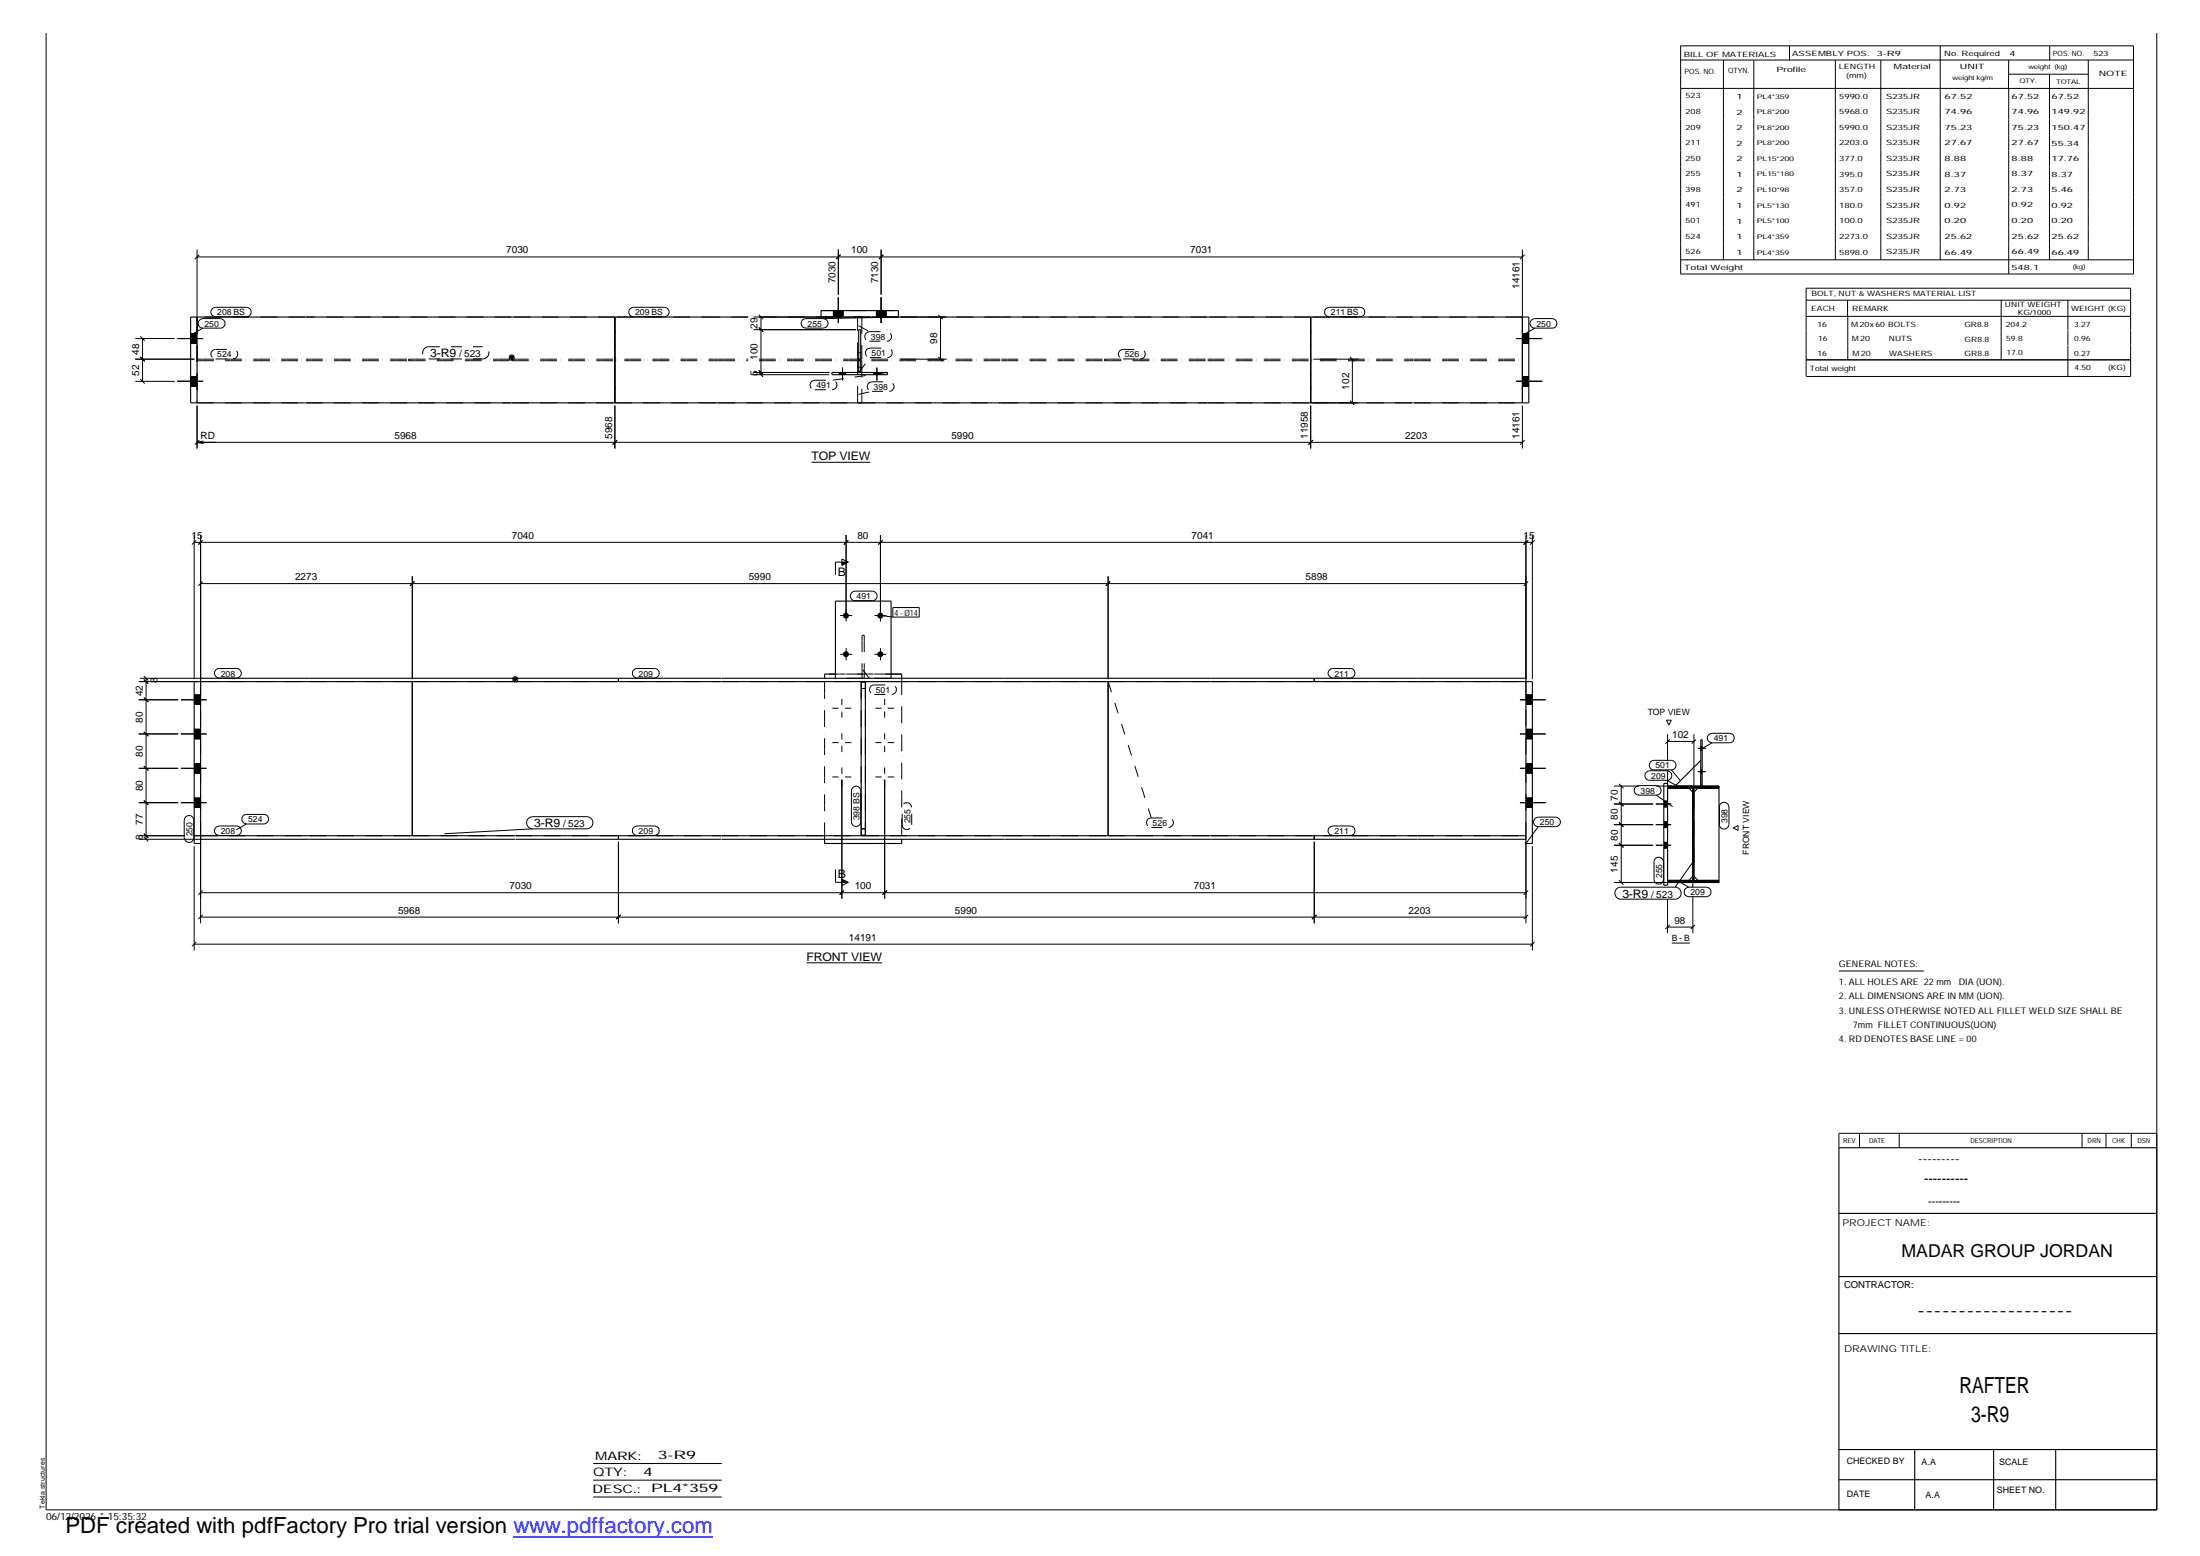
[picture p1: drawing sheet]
<svg xmlns="http://www.w3.org/2000/svg" width="420mm" height="297mm" viewBox="0 0 420 297" stroke-linecap="round" stroke-linejoin="round" font-family="sans-serif">
<g fill="none" stroke="#000" stroke-width=".19">
<path d="M321 8.7h86.5v43.6h-86.5zM321 11.5h86.5M321 16.9h86.5M329.1 11.5v38.1M334.9 11.5v38.1M341.8 8.8v2.7M350.5 11.5v38.1M359.2 11.5v38.1M370.5 8.7v40.9M383.6 11.5v5.4M383.6 14.2h15.3M383.6 16.9v35.4"/>
<path d="M391.4 14.2v35.4M391.5 8.8v2.7M398.8 11.5v38.1M411.9 6.3v281.9h-403.1v-281.9M37.6 49.1h253.1M37.6 47.7v13.3M38.1 48.6l-.9 .9M40.6 58.9l.6-.2h5.9a.91 .91 0 0 1 .9 .9 .91 .91 0 0 1-.9 .9h-5.9a.91 .91 0 0 1-.9-.6 .91 .91 0 0 1 .3-1zM120.4 58.9l.6-.2h5.9a.91 .91 0 0 1 .9 .9 .91 .91 0 0 1-.9 .9h-5.9a.91 .91 0 0 1-.9-.6 .91 .91 0 0 1 .3-1zM159.2 59.3v1.2M160.1 47.7v8.5M160.1 56.8v4.9"/>
<path d="M160.5 48.6l-.8 .9M161 59.3v1.2M167.4 59.3v1.2M168.3 47.7v8.5M168.3 56.8v4.9M168.7 48.6l-.8 .9M169.2 59.3v1.2M253.2 58.9l.7-.2h5.9a.91 .91 0 0 1 .8 .9 .91 .91 0 0 1-.8 .9h-5.9a.91 .91 0 0 1-.9-.6 .91 .91 0 0 1 .2-1zM290.7 47.7v13.3M291.2 48.6l-.9 .9M321 49.6h86.5M344.9 57.3h62"/>
<path d="M352.8 57.3v3.1M382.2 57.3v11.4M394.9 57.3v5.8M25.8 72.8h7.6M25.8 64.6h7.6M25.8 68.6h11.3M26.8 72.4l.8 .8M26.8 68.1l.8 .9M26.8 64.2l.8 .9M27.2 64.6v8.2M33.9 72.8h4.9M33.9 64.6h4.9"/>
<path d="M36.4 71.9h1.2M36.4 73.7h1.2M36.4 63.7h1.2M36.4 65.5h1.2M37.6 77.4v8.2M38.1 61.1l.6-.3h3.4a.91 .91 0 0 1 .9 .9 .91 .91 0 0 1-.9 .9h-3.4a.88 .88 0 0 1-.8-.5 .88 .88 0 0 1 .2-1zM38.7 62.6l-2 1.2M117.4 77.4v8.2M143.9 71.5h14.5M143.9 71.1h14.5M143.9 62.9h19.6M143.9 60.5h14.5"/>
<path d="M144.9 71.1l.9 .9M144.9 70.7l.9 .8M144.9 62.5l.9 .8M144.9 60.1l.9 .8M145.3 60.5v11M153.2 61.1l.7-.3h3.3a.91 .91 0 0 1 1 .9 .91 .91 0 0 1-1 .9h-3.3a.93 .93 0 0 1-.8-.5 .93 .93 0 0 1 .1-1zM160.3 71.1v.4M160.9 70.2v2.4M161.5 71.1v.4M166.9 71.1v.4M167.5 70.2v2.4M168 71.1v.4"/>
<path d="M171.6 60.5l-14.4 .3M172 60.5h8.8M172 68.6h8.8M179.2 68.1l.8 .9M179.2 60.1l.8 .8M179.6 60.5v8.1M250.3 77.4v8.2M250.8 68.6h8.6M250.8 76.9h8.6M257.9 76.5l.8 .8M257.9 68.1l.8 .9M258.3 68.6v8.3"/>
<path d="M289.6 72.8h4.9M289.6 64.6h4.9M290.7 71.9h1.3M290.7 73.7h1.3M290.7 63.7h1.3M290.7 65.5h1.3M290.7 77.4v8.2M292.5 61.1l.6-.3h3.3a.91 .91 0 0 1 .9 .9 .91 .91 0 0 1-.9 .9h-3.3a.88 .88 0 0 1-.8-.5 .88 .88 0 0 1 .2-1zM293.1 62.6l-2.1 1.2M344.9 60.4h62M344.9 68.7h62M352.9 60.4v8.3"/>
<path d="M394.9 63.2v2.7M394.9 65.9v6M406.9 63.1v-8.1h-62v16.8M406.9 63.2v2.7M406.9 65.9v6h-62M37.6 84.4h253.1M37.6 84.4l1.3 .3M38.1 84l-.9 .9M38.9 84.2l-1.3 .2M117.9 84l-.9 .9M155 88.3h11.2M250.7 84l-.8 .9"/>
<path d="M291.2 84l-.9 .9M37.1 103.5h255.6M37.1 102.1v27.6M37.5 103.2l-.8 .8M38.3 111.4h253.1M38.3 102.1v27.6M38.7 111l-.8 .8M38.7 103.2l-.8 .8M78.7 110v19.7M79.2 111l-.9 .8M160.4 117.5h2.3M160.8 106.7l1.2 .6-1.2 .6z"/>
<path d="M161.6 102.1v16.5M162 103.2l-.8 .8M162 107.3h-2.4v2.5M162.6 113.1l.7-.3h3.3a.91 .91 0 0 1 .9 1 .91 .91 0 0 1-.9 .9h-3.3a.91 .91 0 0 1-.8-.6 .91 .91 0 0 1 .1-1zM167 117.5h2.3M168.1 102.1v16.5M168.1 117.5l2.4 .3M168.6 103.2l-.9 .8M170.5 116h5.1v1.8h-5.1zM211.6 110v19.7M212 111l-.8 .8M291.4 102.1v27.6"/>
<path d="M291.8 103.2l-.8 .8 .8-.8M291.8 111l-.8 .8M292.7 102.1v27.6M293.1 103.2l-.9 .8M26.5 133.6h7.5M26.5 130.1h11.3M26.7 129.5h11.8M27.5 139.7l.8 .8M27.5 133.2l.8 .8M27.5 129.7l.8 .8M27.5 129.1l.8 .8M27.9 129.5v30.7"/>
<path d="M34.5 133.6h5M37.1 134.5h1.2M37.1 132.7h1.2M37.1 139.2h1.2M41.2 127.9l.7-.3h3.3a.91 .91 0 0 1 .9 .9 .91 .91 0 0 1-.9 .9h-3.3a.92 .92 0 0 1-.9-.5 .92 .92 0 0 1 .2-1zM121 127.9l.7-.3h3.3a.91 .91 0 0 1 .9 .9 .91 .91 0 0 1-.9 .9h-3.3a.92 .92 0 0 1-.9-.5 .92 .92 0 0 1 .2-1zM159 135.2h1.1M160.4 124.9h2.3M160.8 133.4v1.2M160.8 135.8v1.2M160.8 140v1.2M161.4 135.2h1.2"/>
<path d="M161.6 123.7v2.4M167 124.9h2.3M167.2 135.2h1.2M168.1 123.7v2.4M169 133.4v1.2M169 135.8v1.2M169 140v1.2M169.5 135.2h1.3M253.9 127.9l.7-.3h3.3a.91 .91 0 0 1 .9 .9 .91 .91 0 0 1-.9 .9h-3.3a.92 .92 0 0 1-.9-.5 .92 .92 0 0 1 .2-1zM290.3 133.6h4.9M291.4 134.5h1.3M291.4 132.7h1.3"/>
<path d="M291.4 139.2h1.3M318.3 137.5h.9l-.5 .9zM26.5 140.1h7.5M26.5 146.7h7.5M26.5 153.2h7.5M26.5 159.5h8.8M27.5 159.8l.8 .8M27.5 159.1l.8 .9M27.5 152.8l.8 .9M27.5 146.2l.8 .9M34.5 140.1h5M34.5 146.7h5"/>
<path d="M34.5 153.2h5M35.5 155.9a.88 .88 0 0 1 1-.2 .88 .88 0 0 1 .5 .9v3.3a.91 .91 0 0 1-.9 .9 .91 .91 0 0 1-.9-.9v-3.3zM37 159.5h1.5M37.1 141h1.2M37.1 147.6h1.2M37.1 145.8h1.2M37.1 154.1h1.2M37.1 152.3h1.2M41.2 157.9l.7-.2h3.3a.91 .91 0 0 1 .9 .9 .91 .91 0 0 1-.9 .9h-3.3a.91 .91 0 0 1-.9-.6 .91 .91 0 0 1 .2-1zM46.4 155.7l.7-.2h3.3a.91 .91 0 0 1 .9 .9 .91 .91 0 0 1-.9 .9h-3.3a.92 .92 0 0 1-.9-.6 .92 .92 0 0 1 .2-1zM47.1 157.3l-2 1.1M100.8 156.4l.5-.4 .4-.1h10.4a1.16 1.16 0 0 1 1.1 1.2 1.16 1.16 0 0 1-1.1 1.1h-10.4a1.19 1.19 0 0 1-.9-1.8z"/>
<path d="M101.7 158.2l-16.8 1M121 157.9l.7-.2h3.3a.91 .91 0 0 1 .9 .9 .91 .91 0 0 1-.9 .9h-3.3a.91 .91 0 0 1-.9-.6 .91 .91 0 0 1 .2-1zM159 141.8h1.1M159 148.3h1.1M160.8 142.4v1.2M160.8 146.5v1.2M160.8 148.8v22.8M161.4 141.8h1.2M161.4 148.3h1.2M162.9 150.4a.88 .88 0 0 1 .9-.3 .88 .88 0 0 1 .6 .9v5.9a.89 .89 0 0 1-.9 .9 .89 .89 0 0 1-.9-.9v-5.9zM167.2 141.8h1.2M167.2 148.3h1.2"/>
<path d="M169 142.4v1.2M169 146.5v1.2M169 148.8v22.8M169.5 141.8h1.3M169.5 148.3h1.3M253.9 157.9l.7-.2h3.3a.91 .91 0 0 1 .9 .9 .91 .91 0 0 1-.9 .9h-3.3a.91 .91 0 0 1-.9-.6 .91 .91 0 0 1 .2-1zM290.3 140.1h4.9M290.3 146.7h4.9M290.3 153.2h4.9M291.4 141h1.3M291.4 147.6h1.3M291.4 145.8h1.3"/>
<path d="M291.4 154.1h1.3M291.4 152.3h1.3M293.1 156.3l.7-.3h3.3a.91 .91 0 0 1 .9 .9 .91 .91 0 0 1-.9 .9h-3.3a.91 .91 0 0 1-.8-.5 .91 .91 0 0 1 .1-1zM293.8 157.8l-2.4 3.2M308.2 153.5h7.5M308.2 157.4h7.5M308.2 150.1h4.9M309.2 149.6l.8 .9M309.2 153.1l.8 .8M309.2 157l.8 .8M309.6 150.1v18.4M312.4 150.2l.6-.2h3.3a.91 .91 0 0 1 .9 .9 .91 .91 0 0 1-.9 .9h-3.3a.91 .91 0 0 1-.8-.6 .91 .91 0 0 1 .2-1z"/>
<path d="M314.4 147.4l.6-.3h3.4a.91 .91 0 0 1 .9 .9 .91 .91 0 0 1-.9 1h-3.4a.88 .88 0 0 1-.8-.6 .88 .88 0 0 1 .2-1zM315.2 145.4l.6-.3h3.4a.91 .91 0 0 1 .9 1 .91 .91 0 0 1-.9 .9h-3.4a.91 .91 0 0 1-.8-.6 .91 .91 0 0 1 .2-1zM316.2 153.5h3M316.2 157.4h3M316.3 150.1h3.1l.4 .3M316.3 151.8l3.1 2.2M317.8 154h.7M317.8 152.9h.7M317.8 158h.7M317.8 156.9h.7M318.4 149l2.1 1.1M318.5 150.1l.4 .3"/>
<path d="M318.5 150.1l.3 .3M318.5 150.3l.2 .1M318.5 150.3l.1 .1M318.5 150.4h.1M318.5 141.5h5M318.5 140.2v5M318.5 146.9v3.1M318.6 150.1l.4 .3M318.7 150.1l.5 .3-.4-.3M318.8 150.1l.4 .3M318.9 150.1l.4 .3M318.9 141.2l-.8 .8"/>
<path d="M319 150.1l.4 .3M319.1 150.1l.4 .3M319.2 150.1l.4 .3M319.2 147l1.7 2M319.2 150.1l.5 .3M319.3 150.1l.4 .3M319.4 150.1l.4 .3M319.6 150.1l.4 .3M319.7 150.1l.3 .3M319.7 150.1l.4 .3M319.7 150.1l.5 .3M319.8 150.1l.5 .3-.4-.3"/>
<path d="M319.9 150.4l-.4-.3 .5 .3M320 150.1l.4 .3M320 150.1l.5 .3M320.1 150.1l.4 .3M320.2 150.1l.4 .3M320.3 150.1l.4 .3M320.4 150.1l.4 .3M320.5 150.1l.3 .3M320.5 150.1l.4 .3M320.6 150.1l.4 .3M320.7 150.1l.4 .3M320.8 150.1l.4 .3"/>
<path d="M320.9 150.1l.4 .3M320.9 150.1l.5 .3M321 150.1l.4 .3M321.1 150.1l.4 .3M321.2 150.1l.4 .3M321.3 150.1l.4 .3M321.4 150.1l.4 .3M321.4 150.1l.5 .3M321.5 150.1l.4 .3M321.6 150.1l.4 .3M321.6 150.1l.5 .3M321.7 150.1l.5 .3"/>
<path d="M321.8 150.1l.4 .3M321.9 150.1l.4 .3M321.9 150.1l.5 .3M322 150.1l.4 .3M322.1 150.1l.4 .3M322.2 150.1l.3 .3M322.2 150.1l.4 .3M322.2 150.1l.5 .3M322.3 150.1l.4 .3M322.4 150.1l.3 .3M322.4 150.1l.4 .3M322.6 150.1l.4 .3"/>
<path d="M322.7 150.1l.4 .3M322.8 150.1l.4 .3M322.9 150.4l-.4-.3 .4 .3M322.9 150.1l.4 .4M323 150.1l.4 .3-.1 .2 .2-.2M323.1 150.1l.4 .3-.2 .3M323.1 150.1l.5 .3M323.2 150.1l.4 .3M323.2 150.4l-.3-.3 .4 .3M323.3 151.1l.2-.2-.2 .3M323.3 151.3l.2-.1-.2 .2M323.3 151.6l.2-.1-.2 .2"/>
<path d="M323.3 151.9l.2-.1-.2 .2M323.3 152.2l.2-.2-.2 .3M323.3 153.4l.2-.1-.2 .2M323.3 153.6l.2-.2-.2 .3M323.3 154.1l.2-.2-.2 .3M323.3 154.8l.2-.2-.2 .3M323.3 155l.2-.2-.2 .2M323.3 155.6l.2-.2-.2 .3M323.3 156l.2-.1-.2 .2M323.3 156.5l.2-.2-.2 .3M323.3 156.8l.2-.2-.2 .2M323.3 158.1l.2-.1-.2 .2"/>
<path d="M323.3 158.3l.2-.2-.2 .3M323.3 158.4l.2-.1-.2 .2M323.3 158.6l.2-.2-.2 .3M323.3 159.1l.2-.2-.2 .2M323.3 159.7l.2-.2-.2 .3M323.3 160l.2-.2-.2 .2M323.3 150.1l.5 .3M323.3 157.5v.1M323.4 157.6l-.1 .1M323.4 157.6l-.1 .2M323.4 150.1l.4 .3M323.5 157.6h.1"/>
<path d="M323.5 150.6l-.2 .2 .2-.1M323.5 140.2v10.5l-.2 .2M323.5 150.8l-.2 .2M323.5 150.9l-.2 .2M323.5 151l-.2 .2M323.5 151.1l-.2 .2M323.5 151.2l-.2 .2M323.5 151.2l-.2 .3M323.5 151.4l-.2 .2 .2-.3-.2 .2M323.5 151.5l-.2 .3M323.5 151.7l-.2 .2M323.5 151.8l-.2 .2 .2-.1"/>
<path d="M323.5 151.9l-.2 .3 .2-.2M323.5 152.1l-.2 .2M323.5 152.2l-.2 .2M323.5 152.3l-.2 .3M323.5 152.4l-.2 .2M323.5 152.5l-.2 .2M323.5 152.6l-.2 .2M323.5 152.6l-.2 .3 .2-.3M323.5 152.7l-.2 .2M323.5 152.8l-.2 .2M323.5 152.8l-.2 .3M323.5 152.9l-.2 .2 .2-.2"/>
<path d="M323.5 153l-.2 .1M323.5 153l-.2 .2M323.5 153.1l-.2 .2M323.5 153.1l-.2 .3 .2-.2M323.5 153.4l-.2 .2M323.5 153.5l-.2 .2 .2-.2M323.5 153.6l-.2 .1M323.5 153.6l-.2 .2M323.5 153.6l-.2 .3M323.5 153.7l-.2 .2M323.5 153.7l-.2 .3M323.5 153.8l-.2 .3"/>
<path d="M323.5 153.9l-.2 .1M323.5 154l-.2 .2M323.5 154.1l-.2 .3M323.5 154.2l-.2 .3 .2-.2M323.5 154.3l-.2 .2M323.5 154.4l-.2 .2M323.5 154.4l-.2 .3M323.5 154.5l-.2 .1M323.5 154.5l-.2 .3 .2-.2M323.5 154.7l-.2 .2 .2-.1M323.5 154.8l-.2 .3 .2-.2M323.5 154.9l-.2 .2"/>
<path d="M323.5 155l-.2 .2 .2-.1M323.5 155.1l-.2 .2M323.5 155.2l-.2 .3M323.5 155.3l-.2 .2M323.5 155.3l-.2 .3M323.5 155.5l-.2 .2M323.5 155.6l-.2 .2M323.5 155.6l-.2 .3M323.5 155.7l-.2 .2M323.5 155.8l-.2 .2M323.5 155.9l-.2 .3M323.5 156.1l-.2 .2 .2-.2"/>
<path d="M323.5 156.2l-.2 .1M323.5 156.2l-.2 .2M323.5 156.2l-.2 .2 .2-.1M323.5 156.4l-.2 .3M323.5 156.5l-.2 .2M323.5 156.7l-.2 .2 .2-.2M323.5 156.8l-.2 .2M323.5 156.9l-.2 .2M323.5 156.9l-.2 .3M323.5 157l-.2 .2 .2-.2M323.5 157.1l-.2 .2M323.5 157.2l-.2 .2"/>
<path d="M323.5 157.3l-.2 .2M323.5 157.3l-.2 .3M323.5 157.4l-.2 .1M323.5 157.4l-.2 .2M323.5 157.5l-.2 .2M323.5 157.6h-.1M323.5 157.6l-.2 .2M323.5 157.7l-.2 .1M323.5 157.7l-.2 .2M323.5 157.7l-.2 .4M323.5 157.9l-.2 .2 .2-.2M323.5 158.1l-.2 .1"/>
<path d="M323.5 158.2l-.2 .2M323.5 158.4l-.2 .2M323.5 158.5l-.2 .3M323.5 158.6l-.2 .3M323.5 158.7l-.2 .2M323.5 158.7l-.2 .3M323.5 158.8l-.2 .2 .2-.1M323.5 158.9l-.2 .3M323.5 159.1l-.2 .2 .2-.1M323.5 159.2l-.2 .2M323.5 159.2l-.2 .3M323.5 159.3l-.2 .2 .2-.2"/>
<path d="M323.5 159.4l-.2 .2M323.5 159.4l-.2 .2 .2-.1M323.5 159.6l-.2 .2M323.5 159.7l-.2 .2M323.5 159.8l-.2 .1M323.5 159.8l-.2 .3M323.5 159.9l-.2 .2M323.5 160l-.2 .2M323.5 150.1l.5 .3-.4-.3M323.7 150.1l.4 .3M323.8 150.1l.4 .3M323.9 150.1l.4 .3"/>
<path d="M323.9 141.2l-.8 .8M323.9 150.1l.5 .3M324 150.1l.4 .3M324.1 150.1l.4 .3M324.1 150.1l.5 .3M324.2 150.1l.5 .3M324.3 147.3h1.5M324.3 142.9h1.5M324.3 150.1l.4 .3M324.4 150.1l.4 .3M324.4 150.1l.5 .3M324.5 150.1l.4 .3"/>
<path d="M324.6 150.1l.4 .3M324.7 150.1l.3 .3M324.7 150.1l.4 .3M324.8 150.1l.4 .3M324.8 147h.3M324.8 147.6h.3M324.8 142.5h.3M324.8 143.2h.3M324.9 150.1l.3 .3M324.9 150.1l.4 .3M325 150.1l.4 .3M325.2 150.1l.4 .3"/>
<path d="M325.3 150.1l.4 .3M325.4 150.1l.4 .3M325.4 150.1l.5 .3-.4-.3M325.5 150.4l-.4-.3 .4 .3M325.5 150.1l.4 .3M325.6 150.1l.4 .3M325.6 150.1l.5 .3M325.7 150.1l.4 .3M325.8 150.1l.4 .3M325.8 150.1l.5 .3M325.9 150.1l.4 .3M326 150.1l.4 .3"/>
<path d="M326.1 150.1l.4 .3M326.1 150.1l.5 .3M326.3 140.2l.7-.2h3.3a.91 .91 0 0 1 .9 .9 .91 .91 0 0 1-.9 .9h-3.3a.91 .91 0 0 1-.9-.6 .91 .91 0 0 1 .2-1zM326.3 150.1l.4 .3M326.4 150.1l.4 .3M326.5 150.1l.4 .3M326.6 150.1l.3 .3M326.6 150.1l.4 .3M326.6 150.4l-.3-.3 .4 .3M326.7 150.1l.4 .3M326.8 150.1l.4 .3M326.9 150.1l.5 .3-.4-.3"/>
<path d="M327 141.8l-2.1 1.2M327 150.1l.4 .3M327.1 150.1l.3 .3M327.1 150.1l.4 .3M327.2 150.1l.4 .3M327.3 150.1l.4 .3M327.4 150.1l.4 .3M327.5 150.1l.4 .3M327.5 150.1l.5 .3M327.6 150.1l.4 .3M327.8 150.1l.4 .3M327.9 150.1l.4 .3"/>
<path d="M328 150.1l.3 .3M328.1 150.1l.2 .2M328.1 150.4l-.4-.3 .5 .3M328.2 150.1l.1 .1M328.3 150.1h.1M328.6 153.4a.94 .94 0 0 1 1-.2 .94 .94 0 0 1 .6 .8v3.4a.91 .91 0 0 1-.9 .9 .91 .91 0 0 1-.9-.9v-3.4zM331 158.1l.9-.5v.9zM26.5 160.2h12M37.1 161.5v19.9M37.5 179.8l-.8 .9M38.3 160.7v15.6M38.3 175.1h253.1"/>
<path d="M38.3 170.4h253.1M38.7 174.7l-.8 .8M38.7 170l-.8 .8M118.1 160.7v15.6M118.5 174.7l-.8 .8M159.6 166v2.4h2.4M160.8 167.8l1.2 .6M161.2 170l-.8 .8M162 168.4l-1.2 .7M169.4 170l-.9 .8M251 160.7v15.6M251.4 174.7l-.8 .8"/>
<path d="M291.4 160.7v15.6M291.8 174.7l-.8 .8M291.8 170l-.8 .8M292.7 161.5v19.9M293.1 179.8l-.9 .9M308.2 161.4h7.5M308.7 169.7l.6-.3h10.6a1.14 1.14 0 0 1 1.2 1.1 1.14 1.14 0 0 1-1.2 1.1h-10.4a1.14 1.14 0 0 1-1-.7 1.14 1.14 0 0 1 .2-1.2zM309.2 168l.8 .9M309.2 160.9l.8 .9M316.1 163.9a.92 .92 0 0 1 1-.2 .92 .92 0 0 1 .6 .8v3.4a.91 .91 0 0 1-.9 .9 .91 .91 0 0 1-.9-.9v-3.4zM316.2 161.4h3M317.8 161.9h.7"/>
<path d="M317.8 160.8h.7M318.5 168.2l.2 .3M318.5 168.3l.2 .2M318.5 168.3l.1 .2h-10.4M318.5 171.6v6.5M318.5 177h4.8M318.6 168.1l.3 .4M318.6 168.1l.4 .4M318.7 168.1l.5 .4-.4-.4M318.8 168.1l.4 .4M318.8 168.5l-.3-.4 .4 .4M318.9 168.1l.3 .4"/>
<path d="M318.9 168.1l.4 .4M318.9 176.6l-.8 .8M319 168.1l.4 .4M319.1 168.1l.3 .4M319.1 168.1l.4 .4M319.2 168.1l.4 .4M319.3 168.1l.4 .4M319.4 168.1l.4 .4M319.6 168.1l.4 .4M319.7 168.1l.4 .4M319.7 168.1l.5 .4M319.8 168.1l.4 .4"/>
<path d="M319.9 168.1l.4 .4M319.9 168.5l-.4-.4 .5 .4M320 168.1l.4 .4M320.1 168.1l.4 .4M320.2 168.1l.5 .4M320.3 168.1l.4 .4M320.4 168.1l.4 .4M320.5 168.1l.3 .4M320.5 168.2l2 1.2M320.5 168.1l.4 .4M320.6 168.1l.4 .4M320.7 168.1l.4 .4"/>
<path d="M320.8 168.1l.3 .4M320.8 168.1l.4 .4M320.9 168.1l.4 .4M321.1 168.1l.4 .4M321.1 168.1l.5 .4M321.2 168.1l.4 .4M321.3 168.1l.4 .4M321.4 168.1l.4 .4M321.4 168.5l-.4-.4 .4 .4M321.4 168.1l.5 .4M321.5 168.1l.4 .4M321.6 168.1l.4 .4"/>
<path d="M321.6 168.1l.5 .4M321.8 168.1l.4 .4M321.9 168.1l.4 .4M321.9 169.6l.6-.2h3.4a.91 .91 0 0 1 .9 .9 .91 .91 0 0 1-.9 .9h-3.4a.91 .91 0 0 1-.8-.6 .91 .91 0 0 1 .2-1zM322 168.1l.4 .4M322.1 168.1l.4 .4M322.2 168.1l.4 .4M322.2 168.1l.5 .4M322.3 168.1l.4 .4M322.4 168.1l.4 .4M322.6 168.1l.4 .4M322.7 168.1l.4 .4"/>
<path d="M322.8 168.1l.4 .4M322.9 168.5l-.4-.4 .4 .4M322.9 168.1l.4 .4M323 168.1l.4 .4M323.1 168.1l.4 .4M323.1 168.1l.5 .4M323.2 168.5l-.3-.4 .4 .4M323.3 168.1l.3 .4M323.3 168.6v.8M323.3 171.1v7M323.3 160.7l.2-.1-.2 .2M323.3 160.9l.2-.2-.2 .2"/>
<path d="M323.3 161.6l.2-.2-.2 .3M323.3 162.2l.2-.1-.2 .2M323.3 163.1l.2-.2-.2 .3M323.3 163.8l.2-.2-.2 .3M323.3 164.1l.2-.2-.2 .2M323.3 164.2l.2-.1-.2 .2M323.3 164.6l.2-.2-.2 .3 .2-.1M323.3 165l.2-.2-.2 .3M323.3 165.6l.2-.2-.2 .3M323.3 165.7l.2-.2-.2 .3M323.3 165.9l.2-.2-.2 .2M323.3 166.1l.2-.3-.2 .3"/>
<path d="M323.3 166.4l.2-.2-.2 .2M323.3 166.7l.2-.2-.2 .2M323.3 167.1l.2-.2-.2 .3M323.3 167.4l.2-.2-.2 .3M323.3 167.6l.2-.2-.2 .2M323.3 167.9v.1M323.3 164.5l-3.4 4.9M323.4 168l.4 .5M323.5 168.1l.3 .4M323.5 160l-.2 .3M323.5 160.2l-.2 .2 .2-.2M323.5 160.3l-.2 .1"/>
<path d="M323.5 160.3l-.2 .2M323.5 160.3l-.2 .3M323.5 160.4l-.2 .3 .2-.2M323.5 160.6l-.2 .3M323.5 160.8l-.2 .2 .2-.1M323.5 160.9l-.2 .2 .2-.1M323.5 161l-.2 .2M323.5 161.1l-.2 .2M323.5 161.1l-.2 .3M323.5 161.2l-.2 .2 .2-.2M323.5 161.3l-.2 .2M323.5 161.3l-.2 .3"/>
<path d="M323.5 161.5l-.2 .2M323.5 161.5l-.2 .2 .2-.1M323.5 161.6l-.2 .2M323.5 161.7l-.2 .2 .2-.2M323.5 161.8l-.2 .2M323.5 161.9l-.2 .3M323.5 162l-.2 .2 .2-.2M323.5 162.1l-.2 .3 .2-.2M323.5 162.4l-.2 .1 .2-.3-.2 .2M323.5 162.3l-.2 .3M323.5 162.4l-.2 .2M323.5 162.5l-.2 .2 .2-.2"/>
<path d="M323.5 162.5l-.2 .2M323.5 162.5l-.2 .3M323.5 162.6l-.2 .3M323.5 162.8l-.2 .2M323.5 162.8l-.2 .3M323.5 163l-.2 .1M323.5 163l-.2 .3 .2-.2M323.5 163.1l-.2 .3M323.5 163.2l-.2 .2 .2-.1M323.5 163.3l-.2 .2M323.5 163.4l-.2 .2M323.5 163.4l-.2 .2 .2-.2"/>
<path d="M323.5 163.5l-.2 .2 .2-.1M323.5 163.7l-.2 .3M323.5 163.8l-.2 .2M323.5 163.9l-.2 .1M323.5 163.9l-.2 .3 .2-.2M323.5 164.2l-.2 .2 .2-.2M323.5 164.2l-.2 .3M323.5 164.3l-.2 .2M323.5 164.6l-.2 .2M323.5 164.7l-.2 .2M323.5 164.7l-.2 .3M323.5 164.9l-.2 .3"/>
<path d="M323.5 165l-.2 .3 .2-.2M323.5 165.1l-.2 .2M323.5 165.2l-.2 .3M323.5 165.3l-.2 .3 .2-.2M323.5 165.6l-.2 .2M323.5 165.7l-.2 .1M323.5 165.8l-.2 .2M323.5 165.9l-.2 .2M323.5 166l-.2 .2 .2-.1M323.5 166l-.2 .2M323.5 166.1l-.2 .2 .2-.2M323.5 166.3l-.2 .3"/>
<path d="M323.5 166.4l-.2 .2M323.5 166.5l-.2 .2M323.5 166.6l-.2 .2 .2-.2M323.5 166.7l-.2 .1M323.5 166.7l-.2 .2M323.5 166.7l-.2 .3M323.5 166.9l-.2 .2 .2-.2M323.5 167l-.2 .3M323.5 167.1l-.2 .3M323.5 167.2l-.2 .2M323.5 167.3l-.2 .2M323.5 167.5l-.2 .2 .2-.2"/>
<path d="M323.5 167.6l-.2 .2 .2-.1M323.5 167.7l-.2 .2M323.5 167.8l-.2 .2M323.5 167.9l-.2 .2 .4 .4M323.5 167.9l-.2 .2 .5 .4M323.5 168h-.1M323.5 168.1l.5 .4-.4-.4M323.7 168.1l.4 .4M323.7 176.6l-.8 .8M323.8 168.1l.4 .4M323.8 168.1l.5 .4M323.9 168.1l.5 .4-.4-.4"/>
<path d="M324.1 168.1l.4 .4M324.1 168.1l.5 .4M324.2 168.1l.4 .4M324.3 168.1l.4 .4M324.4 168.1l.4 .4M324.5 168.1l.4 .4M324.6 168.1l.4 .4M324.7 168.1l.3 .4M324.7 168.1l.4 .4M324.8 168.1l.4 .4M324.9 168.1l.4 .4M325 168.1l.3 .4"/>
<path d="M325 168.1l.4 .4M325.1 168.1l.4 .4M325.2 168.1l.3 .4M325.2 168.1l.4 .4M325.3 168.1l.4 .4M325.4 168.1l.4 .4M325.4 168.1l.5 .4-.4-.4M325.5 168.1l.5 .4M325.6 168.1l.5 .4M325.7 168.1l.4 .4M325.8 168.1l.4 .4M325.8 168.1l.5 .4"/>
<path d="M325.9 168.1l.4 .4M326 168.1l.3 .4M326 168.1l.4 .4M326.1 168.1l.4 .4M326.2 168.1l.4 .4M326.3 168.1l.5 .4M326.4 168.1l.4 .4M326.5 168.1l.4 .4M326.6 168.1l.4 .4M326.6 168.5l-.3-.4 .4 .4M326.7 168.1l.4 .4M326.8 168.1l.4 .4"/>
<path d="M326.9 168.1l.3 .4M326.9 168.1l.5 .4-.4-.4M327 168.1l.4 .4M327.1 168.1l.4 .4M327.2 168.1l.4 .4M327.2 168.1l.5 .4M327.3 168.1l.4 .4M327.4 168.1l.4 .4M327.4 168.1l.5 .4M327.5 168.1l.5 .4M327.6 168.1l.4 .4M327.7 168.1l.3 .4"/>
<path d="M327.8 168.1l.4 .4M327.9 168.1l.4 .4M328 168.1l.3 .3M328.1 168.5l-.4-.4 .5 .4M328.3 168.1v.1M328.3 168.3l-.2-.2 .2 .2M37.1 180.2h255.6M154.1 183.8h14.3M319.3 180h3.4M351.2 185.4h16.2M355.1 216.4v2.7M362.7 216.4v2.7"/>
<path d="M397.6 216.4v2.7M402.2 216.4v2.7M407 216.4v2.7M411.9 216.4h-60.7v2.7M113.3 279.4h24.5M113.3 282.6h24.5M113.3 285.8h24.5"/>
</g>
<g fill="#000">
<path d="M97.3 68h.8l-.4 .7zM160.8 107.3h1.2l-1.2 .6zM98 129.4h.8l-.4 .7zM160.8 167.8l1.2 .6h-1.2z"/>
<path d="M36.4 71.9h1.2v1.8h-1.2z" fill-rule="evenodd"/>
<path d="M36.4 71.9h1.2v1.8h-1.2z" fill-rule="evenodd"/>
<path d="M36.4 71.9h1.2v1.8h-1.2z" fill-rule="evenodd"/>
<path d="M36.4 71.9h1.2v1.8h-1.2z" fill-rule="evenodd"/>
<path d="M36.4 63.7h1.2v1.8h-1.2z" fill-rule="evenodd"/>
<path d="M36.4 63.7h1.2v1.8h-1.2z" fill-rule="evenodd"/>
<path d="M36.4 63.7h1.2v1.8h-1.2z" fill-rule="evenodd"/>
<path d="M36.4 63.7h1.2v1.8h-1.2z" fill-rule="evenodd"/>
<path d="M159.2 59.3h1.8v1.2h-1.8z" fill-rule="evenodd"/>
<path d="M159.2 59.3h1.8v1.2h-1.8z" fill-rule="evenodd"/>
<path d="M159.2 59.3h1.8v1.2h-1.8z" fill-rule="evenodd"/>
<path d="M160.3 71.1h1.2v.4h-1.2z" fill-rule="evenodd"/>
<path d="M160.3 71.1h1.2v.4h-1.2z" fill-rule="evenodd"/>
<path d="M166.9 71.1h1.1v.4h-1.1z" fill-rule="evenodd"/>
<path d="M166.9 71.1h1.1v.4h-1.1z" fill-rule="evenodd"/>
<path d="M167.4 59.3h1.8v1.2h-1.8z" fill-rule="evenodd"/>
<path d="M167.4 59.3h1.8v1.2h-1.8z" fill-rule="evenodd"/>
<path d="M167.4 59.3h1.8v1.2h-1.8z" fill-rule="evenodd"/>
<path d="M290.7 71.9h1.3v1.8h-1.3z" fill-rule="evenodd"/>
<path d="M290.7 71.9h1.3v1.8h-1.3z" fill-rule="evenodd"/>
<path d="M290.7 71.9h1.3v1.8h-1.3z" fill-rule="evenodd"/>
<path d="M290.7 71.9h1.3v1.8h-1.3z" fill-rule="evenodd"/>
<path d="M290.7 63.7h1.3v1.8h-1.3z" fill-rule="evenodd"/>
<path d="M290.7 63.7h1.3v1.8h-1.3z" fill-rule="evenodd"/>
<path d="M290.7 63.7h1.3v1.8h-1.3z" fill-rule="evenodd"/>
<path d="M290.7 63.7h1.3v1.8h-1.3z" fill-rule="evenodd"/>
<path d="M37.1 132.7h1.2v1.8h-1.2z" fill-rule="evenodd"/>
<path d="M37.1 132.7h1.2v1.8h-1.2z" fill-rule="evenodd"/>
<path d="M291.4 132.7h1.3v1.8h-1.3z" fill-rule="evenodd"/>
<path d="M291.4 132.7h1.3v1.8h-1.3z" fill-rule="evenodd"/>
<path d="M37.1 139.2h1.2v1.8h-1.2z" fill-rule="evenodd"/>
<path d="M37.1 145.8h1.2v1.8h-1.2z" fill-rule="evenodd"/>
<path d="M37.1 152.3h1.2v1.8h-1.2z" fill-rule="evenodd"/>
<path d="M37.1 139.2h1.2v1.8h-1.2z" fill-rule="evenodd"/>
<path d="M37.1 145.8h1.2v1.8h-1.2z" fill-rule="evenodd"/>
<path d="M37.1 152.3h1.2v1.8h-1.2z" fill-rule="evenodd"/>
<path d="M291.4 139.2h1.3v1.8h-1.3z" fill-rule="evenodd"/>
<path d="M291.4 145.8h1.3v1.8h-1.3z" fill-rule="evenodd"/>
<path d="M291.4 152.3h1.3v1.8h-1.3z" fill-rule="evenodd"/>
<path d="M291.4 139.2h1.3v1.8h-1.3z" fill-rule="evenodd"/>
<path d="M291.4 145.8h1.3v1.8h-1.3z" fill-rule="evenodd"/>
<path d="M291.4 152.3h1.3v1.8h-1.3z" fill-rule="evenodd"/>
<path d="M317.8 152.9h.7v1.1h-.7z" fill-rule="evenodd"/>
<path d="M317.8 152.9h.7v1.1h-.7z" fill-rule="evenodd"/>
<path d="M317.8 156.9h.7v1.1h-.7z" fill-rule="evenodd"/>
<path d="M317.8 156.9h.7v1.1h-.7z" fill-rule="evenodd"/>
<path d="M324.8 147h.3v.6h-.3z" fill-rule="evenodd"/>
<path d="M324.8 142.5h.3v.7h-.3z" fill-rule="evenodd"/>
<path d="M324.8 147h.3v.6h-.3z" fill-rule="evenodd"/>
<path d="M324.8 142.5h.3v.7h-.3z" fill-rule="evenodd"/>
<path d="M317.8 160.8h.7v1.1h-.7z" fill-rule="evenodd"/>
<path d="M317.8 160.8h.7v1.1h-.7z" fill-rule="evenodd"/>
<circle cx="161.6" cy="117.5" r=".57"/>
<circle cx="168.1" cy="117.5" r=".57"/>
<circle cx="161.6" cy="124.9" r=".57"/>
<circle cx="168.1" cy="124.9" r=".57"/>
</g>
<g fill="none" stroke="#000" stroke-width=".21">
<path d="M37.6 60.5v16.4M58.3 60.5h-21.9v16.4h21.9M58.4 76.9h39.3M58.4 60.5h39.3M97.3 68h.8l-.4 .7zM97.8 76.9h172.2M97.8 60.5h45.1M117.4 60.5v16.4M144.9 60.5h125.1M156.8 60.5v-1.2h14.8v1.2M158.9 71.1h10.6v.4h-10.6zM164 71.1v-8.2h.4v8.2"/>
<path d="M250.3 60.5v16.4M270 60.5h22v16.4h-22M290.7 60.5v16.4M78.7 130.1v29.4M98 129.4h.8l-.4 .7zM98.4 129.5h-60.1v31.5h-1.2v-30.9h61.3M98.5 130.1h39.3M98.5 129.5h39.3M118.1 129.5v.6M137.8 129.5h153.6v31.5h1.3v-30.9h-154.9M159.6 129.5v-14.7h10.6v14.7M159.6 128.7h-2.1v.8"/>
<path d="M164.5 130.2h.8v29.3h-.8zM170.2 128.7h2v.8M211.6 130.1v29.4M251 129.5v.6M38.3 159.5h60.1M98.5 159.5h39.3M118.1 159.5v.7M137.8 159.5h153.6M251 159.5v.7M317.8 149.5h.7v19.5h-.7zM318.5 150.4h9.8M318.5 150.5h4.1l.7 .7"/>
<path d="M318.5 150.1h9.8v18.4h-9.8M323.3 150.4v17.7M323.5 150.4v17.7M324.8 145.1l-4.9 5M324.8 150.1v-8.9h.3v8.9M328.3 150.5h-4.1l-.7 .7M38.3 160.2h60.1M98.5 160.2h39.3M137.8 160.2h153.6M157.5 160.2v.8h14.7v-.8M318.5 168.1h9.8M323.3 167.3l-.7 .7h-4.1"/>
<path d="M323.5 167.3l.7 .7h4.1M351.2 219.1h60.7v69.1h-60.7zM351.2 231.6h60.7M351.2 254.6h60.7M351.2 243.7h60.7M351.2 276.7h60.7M365.7 276.7v11.5M380.7 276.7v11.5M392.6 276.7v11.5M351.2 282.5h60.7"/>
<circle cx="97.7" cy="68.3" r=".49"/>
<circle cx="98.4" cy="129.7" r=".49"/>
</g>
<g fill="none" stroke="#000" stroke-width=".19" stroke-dasharray="1.1 0 2.1 .7 0 1.4" stroke-linecap="butt">
<path d="M156.8 59.3h14.8M37.6 76.9h20.7M37.6 60.5v16.4M37.6 68.9v-.3M37.6 68.6h20.7M37.6 68.9h20.7M58.3 60.5h-20.7M58.4 76.9h39.3M58.4 68.6h19.7M58.4 68.9h19.7M78.1 68.9v-.3M78.1 68.6h19.6"/>
<path d="M78.1 68.9h19.6M97.7 60.5h-39.3M97.8 68.6h39.3M97.8 68.9h39.3M97.8 76.9h19.6M117.4 76.9v-16.4M117.4 60.5h-19.6M117.4 76.9h19.7M117.4 60.5v16.4M137.1 60.5h-19.7M137.2 68.6h5.7M137.2 68.9h5.7"/>
<path d="M137.2 76.9h54M142.9 60.5h-5.7M144.9 68.6h46.3M144.9 68.9h46.3M163.8 68.6v-8.1M163.8 60.5h.8M163.8 68.9h.8M163.8 76.9v-8M164.4 71.1h-.4M164.6 67.3h-.8M164.6 60.5v8.1M164.6 68.6h-.8"/>
<path d="M164.6 68.9v8M164.6 70.1h-.8M164.6 76.9h-.8M171.6 60.5h-14.8M191.2 60.5h-46.3M191.3 68.6h19.6M191.3 68.9h19.6M191.3 76.9h39.3M210.9 68.9v-.3M210.9 68.6h19.7M210.9 68.9h19.7M230.6 60.5h-39.3"/>
<path d="M230.6 76.9h19.7M230.6 68.6h39.4M230.6 68.9h39.4M250.3 76.9v-16.4M250.3 60.5h-19.7M250.3 76.9h19.7M250.3 60.5v16.4M270 60.5h-19.7M270 76.9h20.7M270 68.6h20.7M270 68.9h20.7M290.7 76.9v-16.4"/>
<path d="M290.7 60.5h-20.7M290.7 68.9v-.3M290.7 60.5v16.4M38.3 130.1v29.4M38.3 130.1h20.7M59.1 130.1h19.6M78.7 130.1h19.7M98.5 130.1h39.3M137.8 130.1h54.1M164.5 130.2v29.3M164.5 131.4h.8M164.5 130.2h.8"/>
<path d="M164.6 121.3v8.2M165.1 121.3v8.2M165.1 129.5h-.5M165.1 121.3h-.5M165.3 130.2v29.3M170.2 129.5h-10.6M170.2 128.7h-10.6M172.2 128.7h-14.7M172.2 129.5v30.7M191.9 130.1h19.7M211.6 130.1h19.7M231.3 130.1h39.3"/>
<path d="M270.7 130.1h20.7M291.4 130.1v29.4M38.3 159.5h20.7M59.1 159.5h19.6M78.7 159.5h19.7M98.5 159.5h39.3M137.8 159.5h54.1M164.5 159.5h.8M164.5 158.2h.8M191.9 159.5h19.7M211.6 159.5h19.7M231.3 159.5h39.3"/>
<path d="M270.7 159.5h20.7M318.5 150.5v17.5M318.5 150.1v.3M319.9 150.1h4.9M323.5 151.2v16.1M324.8 150.1v-5M325.1 150.1h-.3M157.5 161h14.7M157.5 160.2v-30.7M318.5 168.5v-.4M323.3 167.3v-16.1"/>
</g>
<g fill="none" stroke="#000" stroke-width=".19" stroke-dasharray="2.1 2.1" stroke-linecap="butt">
<path d="M41.2 68.5h3.3M41.2 66.7h3.3M41.2 66.7a.91 .91 0 0 0-.9 .9 .91 .91 0 0 0 .9 .9M44.5 68.5a.91 .91 0 0 0 .9-.9 .91 .91 0 0 0-.9-.9M81.9 68.5h10.3M81.9 66.2h10.3M81.9 66.2a1.16 1.16 0 0 0-1.2 1.2 1.16 1.16 0 0 0 1.2 1.1M92.2 68.5a1.16 1.16 0 0 0 1.2-1.1 1.16 1.16 0 0 0-1.2-1.2M155.6 74.4h3.3M155.6 72.6h3.3M155.6 72.6a.91 .91 0 0 0-.9 .9 .91 .91 0 0 0 .9 .9M158.9 74.4a.91 .91 0 0 0 1-.9 .91 .91 0 0 0-1-.9"/>
<path d="M164 75.3l2.5-.6M164 62.2l2 1.1M164 71.1l2.2-2.8M166 65.1h3.4M166 63.3h3.4M166 63.3a.91 .91 0 0 0-.9 .9 .91 .91 0 0 0 .9 .9M166.2 68.3h3.3M166.2 66.4h3.3M166.2 66.4a.91 .91 0 0 0-.9 1 .91 .91 0 0 0 .9 .9M166.5 74.7h3.3M166.5 72.9h3.3M166.5 72.9a.91 .91 0 0 0-.9 .9 .91 .91 0 0 0 .9 .9"/>
<path d="M169.4 65.1a.91 .91 0 0 0 .9-.9 .91 .91 0 0 0-.9-.9M169.5 71.1l-10.6 1.5M169.5 68.3a.91 .91 0 0 0 .9-.9 .91 .91 0 0 0-.9-1M169.8 74.7a.91 .91 0 0 0 1-.9 .91 .91 0 0 0-1-.9M214.5 68.5h3.3M214.5 66.7h3.3M214.5 66.7a.91 .91 0 0 0-.9 .9 .91 .91 0 0 0 .9 .9M217.8 68.5a.91 .91 0 0 0 .9-.9 .91 .91 0 0 0-.9-.9M164.8 127.8l2.2 3M167 132.6h3.3M167 130.8h3.3M167 130.8a.91 .91 0 0 0-.9 .9 .91 .91 0 0 0 .9 .9"/>
<path d="M170.3 132.6a.91 .91 0 0 0 .9-.9 .91 .91 0 0 0-.9-.9M211.6 130.1l8.3 26.1M172.3 157.5v-3.4M172.3 157.5a.91 .91 0 0 0 .9 .9 .91 .91 0 0 0 .9-.9M174.1 157.5v-3.4M174.1 154.1a.91 .91 0 0 0-.9-.9 .91 .91 0 0 0-.9 .9M219.9 158h3.3M219.9 156.2h3.3M219.9 156.2a.91 .91 0 0 0-1 .9 .91 .91 0 0 0 1 .9M223.2 158a.91 .91 0 0 0 .9-.9 .91 .91 0 0 0-.9-.9"/>
</g>
<path d="M98 293.3h38.2" fill="none" stroke="#00f" stroke-width=".3"/>
<g font-size="4.2">
<text x="374.2" y="265.9">RAFTER</text>
<text x="376.5" y="271.4">3-R9</text>
<text x="12.5" y="292.7">PDF created with pdfFactory Pro trial version www.pdffactory.com</text>
</g>
<text font-size="3.4" x="363.1" y="239.9">MADAR GROUP JORDAN</text>
<g font-size="2.5">
<text x="366.3" y="222.1">---------</text>
<text x="367.5" y="225.9">----------</text>
<text x="366.1" y="250.9">-------------------</text>
</g>
<g font-size="2.2">
<text x="82.2" y="68.2">3-R9</text>
<text x="155" y="87.9">TOP VIEW</text>
<text x="160" y="109.9">B</text>
<text x="102" y="157.9">3-R9</text>
<text x="160" y="167.6">B</text>
<text x="309.8" y="171.4">3-R9</text>
<text x="154.1" y="183.4">FRONT VIEW</text>
<text x="113.3" y="281.8">QTY:</text>
<text x="113.7" y="278.6">MARK:</text>
<text x="122.9" y="281.8">4</text>
<text x="125.6" y="278.6">3-R9</text>
<text x="113.2" y="285">DESC.:</text>
<text x="124.3" y="284.9">PL4*359</text>
</g>
<text font-size="2.1" x="368.3" y="230.1">---------</text>
<g font-size="1.9">
<text x="96.7" y="48.4">7030</text>
<text x="162.6" y="48.4">100</text>
<text x="227.3" y="48.4">7031</text>
<text x="159.6" y="54.1" transform="rotate(-90 159.6 54.1)">7030</text>
<text x="167.7" y="54.1" transform="rotate(-90 167.7 54.1)">7130</text>
<text x="290.2" y="55.1" transform="rotate(-90 290.2 55.1)">14161</text>
<text x="144.7" y="62.8" transform="rotate(-90 144.7 62.8)">29</text>
<text x="179" y="65.6" transform="rotate(-90 179 65.6)">98</text>
<text x="26.6" y="71.8" transform="rotate(-90 26.6 71.8)">52</text>
<text x="26.6" y="67.7" transform="rotate(-90 26.6 67.7)">48</text>
<text x="87.7" y="68.2">/ 523</text>
<text x="144.7" y="71.9" transform="rotate(-90 144.7 71.9)">5</text>
<text x="144.7" y="68.7" transform="rotate(-90 144.7 68.7)">100</text>
<text x="257.6" y="74.4" transform="rotate(-90 257.6 74.4)">102</text>
<text x="38.3" y="83.8">RD</text>
<text x="75.4" y="83.8">5968</text>
<text x="116.9" y="83.8" transform="rotate(-90 116.9 83.8)">5968</text>
<text x="181.7" y="83.8">5990</text>
<text x="249.8" y="83.8" transform="rotate(-90 249.8 83.8)">11958</text>
<text x="268.4" y="83.8">2203</text>
<text x="290.2" y="83.8" transform="rotate(-90 290.2 83.8)">14161</text>
<text x="36.6" y="102.9">15</text>
<text x="97.7" y="102.9">7040</text>
<text x="163.7" y="102.9">80</text>
<text x="227.6" y="102.9">7041</text>
<text x="291" y="102.9">15</text>
<text x="56.3" y="110.7">2273</text>
<text x="143" y="110.7">5990</text>
<text x="249.3" y="110.7">5898</text>
<text x="30.1" y="130.4" transform="rotate(-90 30.1 130.4)">8</text>
<text x="27.3" y="138" transform="rotate(-90 27.3 138)">80</text>
<text x="27.3" y="133" transform="rotate(-90 27.3 133)">42</text>
<text x="319.4" y="140.9">102</text>
<text x="27.3" y="144.5" transform="rotate(-90 27.3 144.5)">80</text>
<text x="27.3" y="151.1" transform="rotate(-90 27.3 151.1)">80</text>
<text x="309" y="152.9" transform="rotate(-90 309 152.9)">70</text>
<text x="27.3" y="160.4" transform="rotate(-90 27.3 160.4)">8</text>
<text x="27.3" y="157.5" transform="rotate(-90 27.3 157.5)">77</text>
<text x="107.5" y="157.9">/ 523</text>
<text x="309" y="160.5" transform="rotate(-90 309 160.5)">80</text>
<text x="309" y="156.5" transform="rotate(-90 309 156.5)">80</text>
<text x="309" y="166.6" transform="rotate(-90 309 166.6)">145</text>
<text x="97.3" y="169.7">7030</text>
<text x="163.2" y="169.7">100</text>
<text x="228" y="169.7">7031</text>
<text x="315.3" y="171.4">/ 523</text>
<text x="76" y="174.4">5968</text>
<text x="162.1" y="179.6">14191</text>
<text x="182.4" y="174.4">5990</text>
<text x="269" y="174.4">2203</text>
<text x="319.8" y="176.3">98</text>
<text x="8.8" y="290.2">06/12/2026 * 15:35:32</text>
</g>
<g font-size="1.8">
<text x="351.9" y="234.1">PROJECT NAME:</text>
<text x="352.2" y="245.8">CONTRACTOR:</text>
<text x="352.2" y="258.1">DRAWING TITLE:</text>
</g>
<g font-size="1.7">
<text x="39" y="62.3">250</text>
<text x="41.5" y="60.2">208 BS</text>
<text x="121.3" y="60.2">209 BS</text>
<text x="154.2" y="62.3">255</text>
<text x="166.3" y="64.8">398</text>
<text x="254.2" y="60.2">211 BS</text>
<text x="293.4" y="62.3">250</text>
<text x="41.5" y="68.2">524</text>
<text x="166.5" y="68">501</text>
<text x="214.8" y="68.2">526</text>
<text x="155.9" y="74.1">491</text>
<text x="166.8" y="74.4">398</text>
<text x="163.6" y="114.4">491</text>
<text x="170.8" y="117.5">4- Ø14</text>
<text x="42.2" y="129.1">208</text>
<text x="122" y="129.1">209</text>
<text x="254.8" y="129.1">211</text>
<text x="167.3" y="132.3">501</text>
<text x="314.7" y="136.6">TOP VIEW</text>
<text x="327.3" y="141.5">491</text>
<text x="315.3" y="148.7">209</text>
<text x="316.1" y="146.7">501</text>
<text x="313.3" y="151.5">398</text>
<text x="36.7" y="159.6" transform="rotate(-90 36.7 159.6)">250</text>
<text x="42.2" y="159.2">208</text>
<text x="47.4" y="157">524</text>
<text x="122" y="159.2">209</text>
<text x="164.2" y="156.6" transform="rotate(-90 164.2 156.6)">398 BS</text>
<text x="173.9" y="157.2" transform="rotate(-90 173.9 157.2)">255</text>
<text x="220.1" y="157.7">526</text>
<text x="254.8" y="159.2">211</text>
<text x="294.1" y="157.5">250</text>
<text x="329.9" y="157.1" transform="rotate(-90 329.9 157.1)">398</text>
<text x="317.5" y="167.6" transform="rotate(-90 317.5 167.6)">255</text>
<text x="334.1" y="163.2" transform="rotate(-90 334.1 163.2)">FRONT VIEW</text>
<text x="322.8" y="170.9">209</text>
<text x="319.3" y="179.6">B - B</text>
<text x="351.2" y="184.6">GENERAL NOTES:</text>
<text x="351.2" y="190.8">2. ALL DIMENSIONS ARE IN MM (UON).</text>
<text x="351.2" y="188.1">1. ALL HOLES ARE 22 mm</text>
<text x="374.1" y="188.1">DIA (UON).</text>
<text x="351.2" y="193.5">3. UNLESS OTHERWISE NOTED ALL FILLET WELD SIZE SHALL BE</text>
<text x="353.9" y="196.2">7mm FILLET CONTINUOUS(UON)</text>
<text x="351.2" y="198.9">4. RD DENOTES BASE LINE = 00</text>
<text x="352.7" y="279.5">CHECKED BY</text>
<text x="367" y="279.6">A.A</text>
<text x="381.8" y="279.7">SCALE</text>
<text x="352.7" y="285.7">DATE</text>
<text x="367.7" y="285.9">A.A</text>
<text x="381.3" y="285.1">SHEET NO.</text>
</g>
<g font-size="1.4">
<text x="321.6" y="10.9">BILL OF MATERIALS</text>
<text x="342.3" y="10.7">ASSEMBLY POS.</text>
<text x="358.4" y="10.7">3-R9</text>
<text x="371.3" y="10.6">No. Required</text>
<text x="383.8" y="10.6">4</text>
<text x="392" y="10.6">POS. NO.</text>
<text x="399.8" y="10.7">523</text>
<text x="321.7" y="14">POS. NO.</text>
<text x="330" y="14">QTYN.</text>
<text x="339.3" y="13.8">Profile</text>
<text x="351.2" y="13.2">LENGTH</text>
<text x="352.6" y="15">(mm)</text>
<text x="361.7" y="13.2">Material</text>
<text x="374.3" y="13.2">UNIT</text>
<text x="400.8" y="14.4">NOTE</text>
<text x="321.9" y="18.8">523</text>
<text x="321.9" y="21.7">208</text>
<text x="331.6" y="18.9">1</text>
<text x="331.6" y="21.9">2</text>
<text x="351.2" y="18.8">5990.0</text>
<text x="351.2" y="21.8">5968.0</text>
<text x="360.2" y="18.8">S235JR</text>
<text x="360.2" y="21.8">S235JR</text>
<text x="371.4" y="18.9">67.52</text>
<text x="371.4" y="21.8">74.96</text>
<text x="384.2" y="18.8">67.52</text>
<text x="384.2" y="21.8">74.96</text>
<text x="391.8" y="18.9">67.52</text>
<text x="391.8" y="21.8">149.92</text>
<text x="321.9" y="24.8">209</text>
<text x="321.9" y="27.7">211</text>
<text x="331.6" y="24.8">2</text>
<text x="331.6" y="27.8">2</text>
<text x="351.2" y="24.8">5990.0</text>
<text x="351.2" y="27.8">2203.0</text>
<text x="360.2" y="24.8">S235JR</text>
<text x="360.2" y="27.8">S235JR</text>
<text x="371.4" y="24.8">75.23</text>
<text x="371.4" y="27.8">27.67</text>
<text x="384.2" y="24.8">75.23</text>
<text x="384.2" y="27.7">27.67</text>
<text x="391.8" y="24.8">150.47</text>
<text x="391.8" y="27.8">55.34</text>
<text x="321.9" y="30.7">250</text>
<text x="321.9" y="33.6">255</text>
<text x="331.6" y="30.8">2</text>
<text x="331.6" y="33.8">1</text>
<text x="351.2" y="30.7">377.0</text>
<text x="351.2" y="33.7">395.0</text>
<text x="360.2" y="30.7">S235JR</text>
<text x="360.2" y="33.7">S235JR</text>
<text x="371.4" y="30.8">8.88</text>
<text x="371.4" y="33.7">8.37</text>
<text x="384.2" y="30.7">8.88</text>
<text x="384.2" y="33.7">8.37</text>
<text x="391.8" y="30.8">17.76</text>
<text x="391.8" y="33.7">8.37</text>
<text x="321.9" y="36.6">398</text>
<text x="321.9" y="39.6">491</text>
<text x="331.6" y="36.7">2</text>
<text x="331.6" y="39.7">1</text>
<text x="351.2" y="36.7">357.0</text>
<text x="351.2" y="39.7">180.0</text>
<text x="360.2" y="36.6">S235JR</text>
<text x="360.2" y="39.7">S235JR</text>
<text x="371.4" y="36.7">2.73</text>
<text x="371.4" y="39.7">0.92</text>
<text x="384.2" y="36.6">2.73</text>
<text x="384.2" y="39.6">0.92</text>
<text x="391.8" y="36.7">5.46</text>
<text x="391.8" y="39.7">0.92</text>
<text x="321.9" y="42.6">501</text>
<text x="321.9" y="45.5">524</text>
<text x="331.6" y="42.7">1</text>
<text x="331.6" y="45.7">1</text>
<text x="351.2" y="42.6">100.0</text>
<text x="351.2" y="45.6">2273.0</text>
<text x="360.2" y="42.6">S235JR</text>
<text x="360.2" y="45.6">S235JR</text>
<text x="371.4" y="42.7">0.20</text>
<text x="371.4" y="45.6">25.62</text>
<text x="384.2" y="42.6">0.20</text>
<text x="384.2" y="45.6">25.62</text>
<text x="391.8" y="42.7">0.20</text>
<text x="391.8" y="45.6">25.62</text>
<text x="321.6" y="51.5">Total Weight</text>
<text x="321.9" y="48.5">526</text>
<text x="331.6" y="48.6">1</text>
<text x="351.2" y="48.6">5898.0</text>
<text x="360.2" y="48.5">S235JR</text>
<text x="371.4" y="48.6">66.49</text>
<text x="384.1" y="51.5">548.1</text>
<text x="384.2" y="48.5">66.49</text>
<text x="391.8" y="48.6">66.49</text>
<text x="345.9" y="59.4">EACH</text>
<text x="345.9" y="56.5">BOLT, NUT &amp; WASHERS MATERIAL LIST</text>
<text x="353.7" y="59.4">REMARK</text>
<text x="382.9" y="58.6">UNIT WEIGHT</text>
<text x="395.6" y="59.3">WEIGHT (KG)</text>
<text x="347.1" y="62.3">16</text>
<text x="347.2" y="65">16</text>
<text x="353.5" y="62.4">M20x60 BOLTS</text>
<text x="353.7" y="65.1">M20</text>
<text x="360.7" y="65.1">NUTS</text>
<text x="375.2" y="62.5">GR8.8</text>
<text x="375.2" y="65.3">GR8.8</text>
<text x="383.1" y="62.4">204.2</text>
<text x="383.2" y="65.1">59.8</text>
<text x="385.4" y="60.1">KG/1000</text>
<text x="396.1" y="62.3">3.27</text>
<text x="396.1" y="65.1">0.96</text>
<text x="345.7" y="70.8">Total weight</text>
<text x="347.1" y="67.9">16</text>
<text x="353.8" y="67.9">M20</text>
<text x="360.8" y="67.9">WASHERS</text>
<text x="375.2" y="68">GR8.8</text>
<text x="383.2" y="67.8">17.0</text>
<text x="396.1" y="67.9">0.27</text>
<text x="396.2" y="70.7">4.50</text>
<text x="402.6" y="70.6">(KG)</text>
</g>
<g font-size="1.3">
<text x="352" y="218.3">REV.</text>
<text x="357" y="218.2">DATE</text>
<text x="376.3" y="218.2">DESCRIPTION</text>
<text x="398.7" y="218.2">DRN</text>
<text x="403.4" y="218.2">CHK</text>
<text x="408.2" y="218.3">DSN</text>
<text x="8.6" y="288" transform="rotate(-90 8.6 288)">Tekla structures</text>
</g>
<g font-size="1.2">
<text x="372.9" y="15.2">weight kg/m</text>
<text x="385.7" y="15.9">QTY.</text>
<text x="387.4" y="13.2">weight (kg)</text>
<text x="392.7" y="15.9">TOTAL</text>
<text x="335.5" y="18.8">PL4*359</text>
<text x="335.5" y="21.8">PL8*200</text>
<text x="335.5" y="24.8">PL8*200</text>
<text x="335.5" y="27.8">PL8*200</text>
<text x="335.5" y="30.7">PL15*200</text>
<text x="335.5" y="33.7">PL15*180</text>
<text x="335.5" y="36.7">PL10*98</text>
<text x="335.5" y="39.7">PL5*130</text>
<text x="335.5" y="42.6">PL5*100</text>
<text x="335.5" y="45.6">PL4*359</text>
<text x="335.5" y="48.6">PL4*359</text>
<text x="395.9" y="51.3">(kg)</text>
</g>
</svg>
